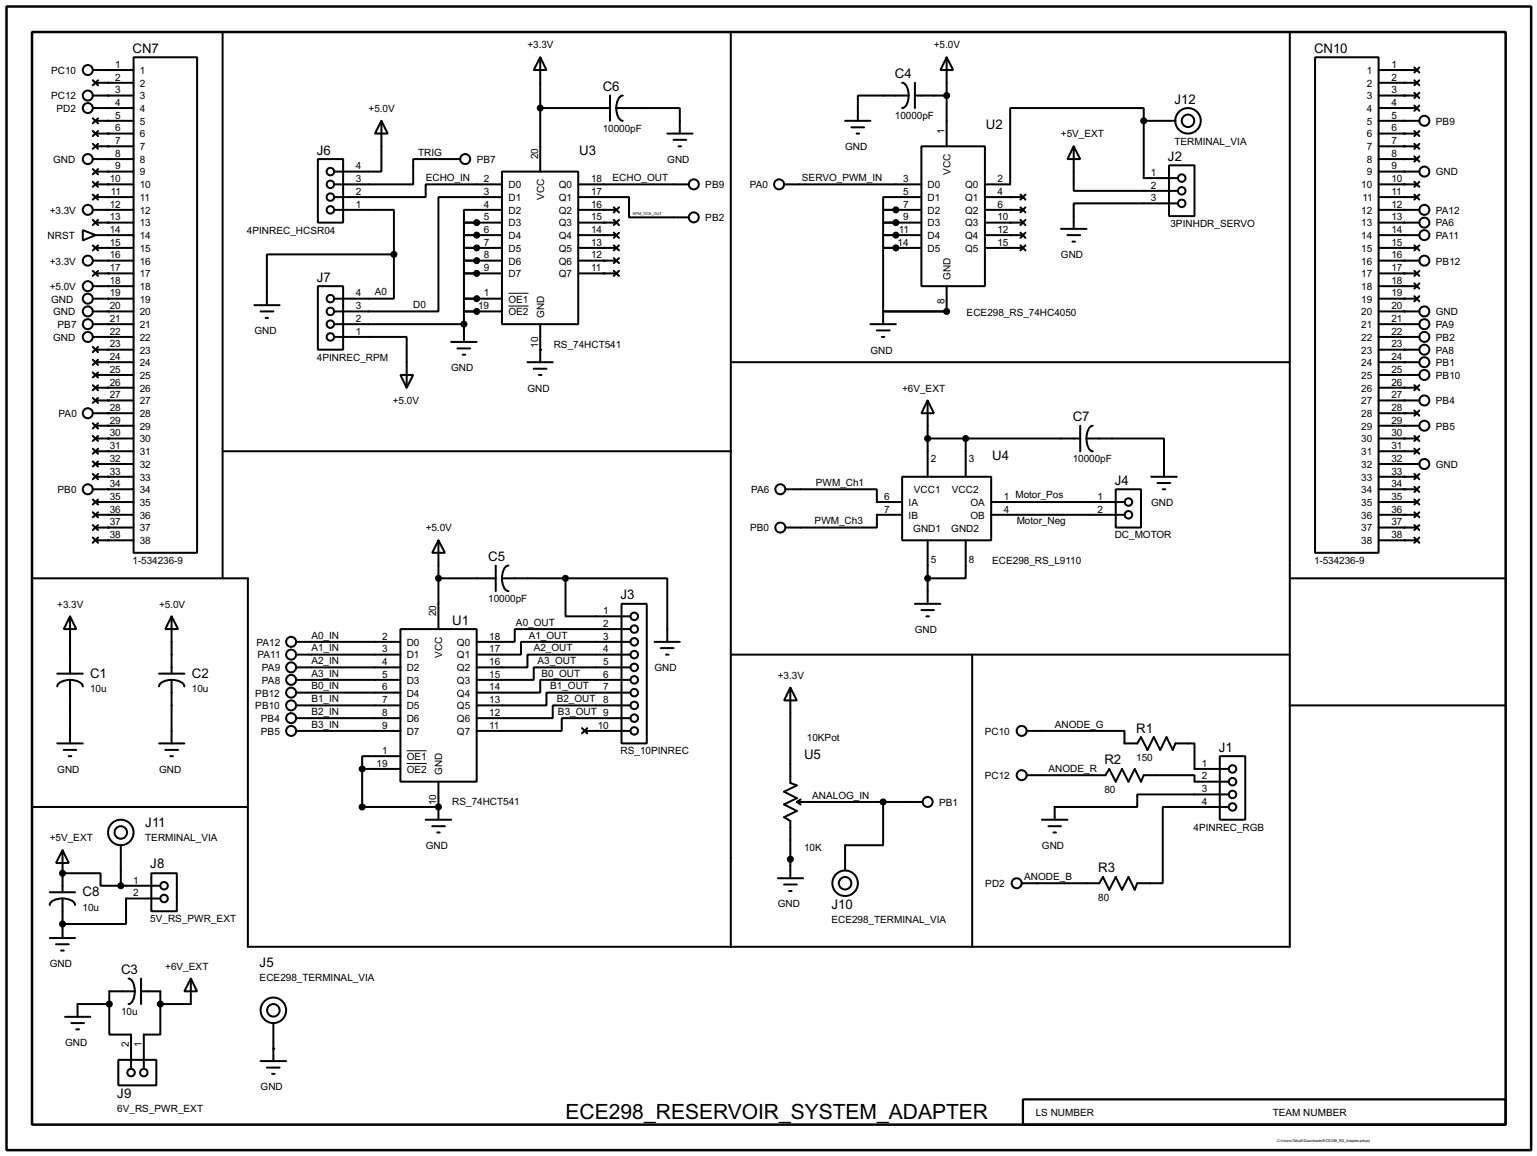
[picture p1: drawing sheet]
<svg xmlns="http://www.w3.org/2000/svg" width="307mm" height="231mm" viewBox="0 0 307 231" stroke-linecap="round" stroke-linejoin="round" font-family="sans-serif">
<path d="M1.3 1.3h304.8v228.6h-304.8zM6.4 6.4h294.6v218.4h-294.6z" fill="none" stroke="#000" stroke-width=".5"/>
<g fill="none" stroke="#000" stroke-width=".4">
<path d="M18.6 19.1h8.1M18.6 14h8.1M18.6 16.1l1 1M19.1 16.6h7.6M19.6 16.1l-1 1M26.7 11.5h12.7v99h-12.7zM44.5 6.4v109.2M108 11.5l1.3 2.5h-2.6zM108 11.5v22.8M122 19.1v5.1M124.5 19.1a2.29 2.29 0 0 0-1.3 2.5M146.1 6.4v182.9"/>
<path d="M180.4 16.6a2.27 2.27 0 0 1 1.3 2.5M181.7 19.1h-10.2v5.1M181.7 19.1a2.24 2.24 0 0 1-1.3 2.5M182.9 19.1h6.4M182.9 16.6v5M189.3 11.5l1.3 2.5h-2.6zM189.3 11.5v17.8M257.9 6.4v182.9h-208.3v-73.7h-43.2M262.9 11.5h12.7v99h-12.7zM275.6 19.1h7.7M275.6 14h7.7M275.6 16.6h7.7"/>
<path d="M282.8 13.5l1 1M282.8 16.1l1 1M282.8 18.6l1 1M283.8 13.5l-1 1M283.8 16.1l-1 1M283.8 18.6l-1 1M18.6 21.6h8.1M18.6 36.4l1 1M18.6 38.9l1 1M18.6 23.7l1 1M18.6 26.2l1 1M18.6 28.8l1 1"/>
<path d="M18.6 31.8h8.1M18.6 33.8l1 1.1M19.1 36.9h7.6M19.1 24.2h7.6M19.1 39.4h7.6M19.1 26.7h7.6M19.1 29.3h7.6M19.1 34.3h7.6M19.6 36.4l-1 1M19.6 38.9l-1 1M19.6 23.7l-1 1M19.6 26.2l-1 1"/>
<path d="M19.6 28.8l-1 1M19.6 33.8l-1 1.1M63.6 31.8h5v12.7h-5zM76.3 24.2l1.2 2.5h-2.5zM76.3 24.2v10.1h-9.4M92 31.8h-9.4v5.1h-15.7M100.4 34.3h15.2v30.5h-15.2zM100.4 36.9h-15.3v2.5h-18.2M100.4 39.4h-12.7v22.9h-20.8M108 21.6h14M115.6 39.4h10.2v4.1h11.9M115.6 36.9h22.1"/>
<path d="M123.2 21.6h12.7v5.1M123.2 21.6a2.33 2.33 0 0 0 1.3 2.6M133.4 26.7h5.1M134.7 28h2.5M135.7 29.3h.5M156.8 36.9h27.4M169 24.2h5M170.2 25.5h2.6M171.3 26.7h.5M184.2 29.3h12.7v27.9h-12.7zM184.2 39.4h-7.6v2.6h2.5M196.9 39.4h7.6"/>
<path d="M204 38.9l1 1M205 38.9l-1 1M214.7 29.3l1.3 2.5h-2.6zM214.7 29.3v8.9h20.8M228.7 24.2v-2.6h-26.7v15.3h-5.1M228.7 24.2v11.4h6.8M228.7 24.2h6.3M233.7 33.1h5.1v10.1h-5.1zM275.6 36.9h7.7M275.6 21.6h7.7M275.6 24.2h8.2M275.6 39.4h7.7"/>
<path d="M275.6 26.7h7.7M275.6 29.3h7.7M275.6 31.8h7.7M275.6 34.3h8.2M282.8 36.4l1 1M282.8 28.8l1 1M282.8 31.3l1 1M282.8 21.1l1 1.1M282.8 26.2l1 1M282.8 38.9l1 1M283.8 36.4l-1 1M283.8 28.8l-1 1"/>
<path d="M283.8 31.3l-1 1M283.8 21.1l-1 1.1M283.8 26.2l-1 1M283.8 38.9l-1 1M16.6 46l2.5 1-2.5 1.1zM18.6 42h8.1M18.6 52.1h8.1M18.6 57.2h8.1M18.6 59.7h8.1M18.6 44l1 1M18.6 49.1l1 1M18.6 54.2l1 1"/>
<path d="M19.1 47h7.6M19.1 44.5h7.6M19.1 49.6h7.6M19.1 54.7h7.6M19.6 44l-1 1M19.6 49.1l-1 1M19.6 54.2l-1 1M63.6 57.2h5v12.7h-5zM66.9 42h11.9v8.9M78.8 50.9h-25.4v10.1M78.8 50.9v8.8h-11.9M95.3 44.5h-2.5v2.5h2.5"/>
<path d="M95.3 47h-2.5v2.6h2.5M95.3 49.6h-2.5v2.5h2.5M95.3 52.1h-2.5v2.6h2.5M95.3 54.7h-2.5v5h2.5M95.3 59.7h-2.5v2.6h2.5M95.3 47h5.1M95.3 52.1h5.1M95.3 59.7h5.1M95.3 44.5h5.1M95.3 49.6h5.1M95.3 54.7h5.1M100.4 42h-7.6v2.5h2.5"/>
<path d="M115.6 42h7.6M115.6 47h7.6M115.6 52.1h7.6M115.6 44.5h7.6M115.6 49.6h7.6M115.6 54.7h7.6M122.7 54.2l1.1 1M122.7 51.6l1.1 1M122.7 49.1l1.1 1M122.7 46.5l1.1 1.1M122.7 44l1.1 1M122.7 41.5l1.1 1"/>
<path d="M123.8 54.2l-1.1 1M123.8 51.6l-1.1 1M123.8 49.1l-1.1 1M123.8 46.5l-1.1 1.1M123.8 44l-1.1 1M123.8 41.5l-1.1 1M179.1 44.5h-2.5v2.5h2.5M179.1 42h-2.5v2.5h2.5M179.1 47h-2.5v2.6h2.5M179.1 49.6h-2.5v12.7h12.7M179.1 42h5.1M179.1 47h5.1"/>
<path d="M179.1 44.5h5.1M179.1 49.6h5.1M189.3 57.2v5.1M196.9 42h7.6M196.9 47h7.6M196.9 44.5h7.6M196.9 49.6h7.6M204 49.1l1 1M204 46.5l1 1.1M204 44l1 1M204 41.5l1 1M205 49.1l-1 1"/>
<path d="M205 46.5l-1 1.1M205 44l-1 1M205 41.5l-1 1M212.1 45.8h5.1M213.4 47h2.6M214.4 48.3h.5M235.5 40.7h-20.8v5.1M275.6 42h8.2M275.6 47h8.2M275.6 52.1h8.2M275.6 57.2h7.7M275.6 59.7h7.7"/>
<path d="M275.6 44.5h8.2M275.6 49.6h7.7M275.6 54.7h7.7M282.8 49.1l1 1M282.8 54.2l1 1M282.8 56.7l1 1M282.8 59.2l1 1.1M283.8 49.1l-1 1M283.8 54.2l-1 1M283.8 56.7l-1 1M283.8 59.2l-1 1.1M18.6 62.3h8.1"/>
<path d="M18.6 64.8h8.1M18.6 67.4h8.1M18.6 71.9l1 1.1M18.6 74.5l1 1M18.6 77l1 1M18.6 79.6l1 1M18.6 69.4l1 1M19.1 72.4h7.6M19.1 75h7.6M19.1 77.5h7.6M19.1 69.9h7.6M19.6 71.9l-1 1.1"/>
<path d="M19.6 74.5l-1 1M19.6 77l-1 1M19.6 79.6l-1 1M19.6 69.4l-1 1M50.9 61h5M52.1 62.3h2.6M53.1 63.6h.5M66.9 67.4h14.4v10.1M66.9 64.8h25.9M80.1 75h2.5l-1.3 2.5zM90.2 68.4h5.1M91.5 69.7h2.5"/>
<path d="M92.5 70.9h.5M92.8 64.8v3.6M95.3 62.3h-2.5v2.5M95.3 62.3h5.1M105.5 72.4h5M106.7 73.7h2.6M107.8 75h.5M108 64.8v7.6M146.1 72.4h111.8M174 64.8h5.1M175.3 66.1h2.6M176.3 67.4h.5"/>
<path d="M189.3 62.3h-12.7v2.5M275.6 62.3h8.2M275.6 64.8h8.2M275.6 67.4h8.2M275.6 72.4h8.2M275.6 75h8.2M275.6 77.5h7.7M275.6 69.9h8.2M282.8 77l1 1M283.8 77l-1 1M18.6 82.6h8.1M18.6 84.6l1 1.1"/>
<path d="M18.6 89.7l1 1M18.6 94.8l1 1M18.6 97.8h8.1M18.6 87.2l1 1M18.6 92.3l1 1M18.6 99.9l1 1M19.1 87.7h7.6M19.1 80.1h7.6M19.1 85.1h7.6M19.1 90.2h7.6M19.1 95.3h7.6M19.1 92.8h7.6"/>
<path d="M19.6 84.6l-1 1.1M19.6 89.7l-1 1M19.6 94.8l-1 1M19.6 87.2l-1 1M19.6 92.3l-1 1M19.6 99.9l-1 1M44.5 90.2h101.6M157 97.8h18.3v2.6h5.1M180.4 95.3h17.8v12.7h-17.8zM185.5 80.1l1.2 2.5h-2.5zM185.5 80.1v15.2M185.5 87.7h30.5"/>
<path d="M193.1 87.7v7.6M216 85.1v5.1M217.2 87.7h15.5v7.6M217.2 87.7a2.31 2.31 0 0 0 1.3 2.5M218.5 85.1a2.35 2.35 0 0 0-1.3 2.6M223.1 97.8h5v7.7h-5zM230.2 95.3h5.1M231.4 96.6h2.6M232.5 97.8h.5M275.6 87.7h7.7M275.6 80.1h8.2M275.6 82.6h7.7"/>
<path d="M275.6 85.1h8.2M275.6 90.2h7.7M275.6 95.3h7.7M275.6 97.8h7.7M275.6 92.8h8.2M282.8 82.1l1 1M282.8 87.2l1 1M282.8 89.7l1 1M282.8 94.8l1 1M282.8 97.3l1 1.1M282.8 99.9l1 1M283.8 82.1l-1 1"/>
<path d="M283.8 87.2l-1 1M283.8 89.7l-1 1M283.8 94.8l-1 1M283.8 97.3l-1 1.1M283.8 99.9l-1 1M18.6 102.4l1 1M18.6 105l1 1M18.6 107.5l1 1M19.1 100.4h7.6M19.1 102.9h7.6M19.1 108h7.6M19.1 105.5h7.6"/>
<path d="M19.6 102.4l-1 1M19.6 105l-1 1M19.6 107.5l-1 1M87.7 108l1.3 2.5h-2.6zM87.7 115.6h11.4M87.7 108v17.8M99.1 113.1v5.1M100.4 115.6a2.31 2.31 0 0 0 1.3 2.6M100.4 115.6h12.7M101.7 113.1a2.31 2.31 0 0 0-1.3 2.5M113.1 115.6h20.3v12.7M113.1 115.6v7.6h12.9"/>
<path d="M180.4 102.9h-5.1v2.6h-18.3M185.5 108v12.7M193.1 108v7.6h-7.6M198.2 100.4h26.6M198.2 102.9h26.6M257.9 115.6h43.1M275.6 100.4h7.7M275.6 102.9h7.7M275.6 108h7.7M275.6 105.5h7.7M282.8 102.4l1 1M282.8 107.5l1 1"/>
<path d="M282.8 105l1 1M283.8 102.4l-1 1M283.8 107.5l-1 1M283.8 105l-1 1M11.5 134.7h5.1M14 123.2l1.3 2.6h-2.5zM14 135.9a2.37 2.37 0 0 1 2.6 1.3M14 135.9a2.37 2.37 0 0 0-2.5 1.3M14 123.2v11.5M14 135.9v12.7M31.8 134.7h5.1M34.3 123.2l1.3 2.6h-2.5z"/>
<path d="M34.3 135.9a2.33 2.33 0 0 1 2.6 1.3M34.3 135.9a2.29 2.29 0 0 0-2.5 1.3M34.3 123.2v11.5M34.3 135.9v12.7M59.2 128.3h20.9M59.2 130.9h20.9M59.2 133.4h20.9M59.2 135.9h20.9M59.2 138.5h20.9M80.1 125.8h15.2v30.5h-15.2zM124.3 120.7h5v27.9h-5zM126 125.8h-23.1v2.5h-7.6"/>
<path d="M126 128.3h-21.8v2.6h-8.9M126 130.9h-20.5v2.5h-10.2M126 133.4h-19.3v2.5h-11.4M126 135.9h-18v2.6h-12.7M126 138.5h-16.7v2.5h-14M130.9 128.3h5M132.1 129.6h2.6M133.2 130.9h.5M146.1 130.9h111.8M158 137.5l1.3 2.5h-2.5zM158 137.5v19l1.3 .5-2.5 1.3 2.5 1.3-2.5 1.2 2.5 1.3-2.5 1.3 1.2 .7v11.5M182.9 120.7h5.1"/>
<path d="M184.2 122h2.5M185.2 123.2h.5M194.4 130.9v58.4M11.5 148.6h5.1M12.8 149.9h2.5M13.8 151.2h.5M31.8 148.6h5.1M33.1 149.9h2.5M34.1 151.2h.5M59.2 141h20.9M59.2 143.6h20.9M59.2 146.1h20.9"/>
<path d="M72.4 153.7v7.6h15.3M72.4 153.7h7.7M80.1 151.2h-7.7v2.5M87.7 156.3v7.6M116.4 145.6l1 1M116.9 146.1h9.1M117.4 145.6l-1 1M126 141h-15.5v2.6h-15.2M126 143.6h-13.7v2.5h-17M160.1 159.8l-.8 .5M205.3 146.1h19.5v2.5h2.6l.7-1.2 1.3 2.5 1.3-2.5 1.3 2.5 1.2-2.5 1.3 2.5 .5-1.3h3.8v5.1h6.9M205.3 155h15.7l.8-1.3 1.3 2.6 1.2-2.6 1.3 2.6 1.3-2.6 1.2 2.6 .6-1.3h10.1v1.3h6.9"/>
<path d="M243.9 151.2h5.1v12.7h-5.1zM245.7 158.8h-18.3v2.5h-16.5v2.6M257.9 141h43.1M6.4 161.3h43.2M10 178.4h5M12.5 170l1.3 2.5h-2.6zM12.5 174.6h7.6v2.5h4.1M12.5 179.6a2.24 2.24 0 0 1 2.5 1.3M12.5 179.6a2.27 2.27 0 0 0-2.5 1.3M12.5 170v8.4M12.5 179.6v7.9M24.2 177.1h7.9"/>
<path d="M24.2 169v8.1M30.3 174.6h5.1v7.6h-5.1zM32.1 179.6h-6.9v5.1h-12.7M85.1 163.9h5.1M86.4 165.2h2.6M87.4 166.4h.5M155.5 175.6h5.1M156.8 176.8h2.5M157.8 178.1h.5M159.3 160.3h25.2M159.3 160.3l.8 .5M176.6 160.3v8.7h-7.6v5"/>
<path d="M208.3 163.9h5.1M209.6 165.2h2.5M210.6 166.4h.5M245.7 161.3h-13.2v15.3h-5.1l-.5 1.3-1.3-2.6-1.3 2.6-1.2-2.6-1.3 2.6-1.3-2.6-.7 1.3h-15.5M10 187.5h5M11.2 188.8h2.6M12.2 190h.6M25.7 195.6a2.35 2.35 0 0 1 1.3 2.6M27 198.2a2.35 2.35 0 0 1-1.3 2.5M27 198.2h-5.1v2.5M28.2 198.2h3.9v2.5M28.2 195.6v5.1"/>
<path d="M38.2 195.6l1.2 2.6h-2.5zM38.2 195.6v5.1h-6.1M13 203.3h5.1M14.3 204.5h2.5M15.3 205.8h.5M21.9 200.7v6.1h4.3v6.9M21.9 200.7h-6.4v2.6M23.7 211.9h7.6v5.1h-7.6zM32.1 200.7v6.1h-3.3v6.9M52.1 212.1h5.1M53.4 213.4h2.5M54.4 214.7h.5"/>
<path d="M54.7 204.5v7.6"/>
<circle cx="17.5" cy="14" r="1"/>
<circle cx="17.5" cy="19.1" r="1"/>
<circle cx="17.5" cy="31.8" r="1"/>
<circle cx="17.5" cy="21.6" r="1"/>
<circle cx="66" cy="39.4" r=".75"/>
<circle cx="66" cy="34.3" r=".75"/>
<circle cx="66" cy="36.9" r=".75"/>
<circle cx="93" cy="31.8" r="1"/>
<circle cx="138.7" cy="36.9" r="1"/>
<circle cx="155.7" cy="36.9" r="1"/>
<circle cx="236.2" cy="35.6" r=".75"/>
<circle cx="236.2" cy="38.2" r=".75"/>
<circle cx="237.5" cy="24.2" r="2.55"/>
<circle cx="237.5" cy="24.2" r="1.25"/>
<circle cx="284.7" cy="34.3" r="1"/>
<circle cx="284.7" cy="24.2" r="1"/>
<circle cx="17.5" cy="42" r="1"/>
<circle cx="17.5" cy="52.1" r="1"/>
<circle cx="17.5" cy="57.2" r="1"/>
<circle cx="17.5" cy="59.7" r="1"/>
<circle cx="66" cy="59.7" r=".75"/>
<circle cx="66" cy="42" r=".75"/>
<circle cx="138.7" cy="43.5" r="1"/>
<circle cx="236.2" cy="40.7" r=".75"/>
<circle cx="284.7" cy="44.5" r="1"/>
<circle cx="284.7" cy="42" r="1"/>
<circle cx="284.7" cy="47" r="1"/>
<circle cx="284.7" cy="52.1" r="1"/>
<circle cx="17.5" cy="67.4" r="1"/>
<circle cx="17.5" cy="64.8" r="1"/>
<circle cx="17.5" cy="62.3" r="1"/>
<circle cx="66" cy="67.4" r=".75"/>
<circle cx="66" cy="64.8" r=".75"/>
<circle cx="66" cy="62.3" r=".75"/>
<circle cx="284.7" cy="69.9" r="1"/>
<circle cx="284.7" cy="62.3" r="1"/>
<circle cx="284.7" cy="64.8" r="1"/>
<circle cx="284.7" cy="67.4" r="1"/>
<circle cx="284.7" cy="72.4" r="1"/>
<circle cx="284.7" cy="75" r="1"/>
<circle cx="17.5" cy="82.6" r="1"/>
<circle cx="17.5" cy="97.8" r="1"/>
<circle cx="156" cy="97.8" r="1"/>
<circle cx="284.7" cy="80.1" r="1"/>
<circle cx="284.7" cy="92.8" r="1"/>
<circle cx="284.7" cy="85.1" r="1"/>
<circle cx="156" cy="105.5" r="1"/>
<circle cx="225.6" cy="100.4" r=".75"/>
<circle cx="225.6" cy="102.9" r=".75"/>
<circle cx="58.2" cy="138.5" r="1"/>
<circle cx="58.2" cy="128.3" r="1"/>
<circle cx="58.2" cy="133.4" r="1"/>
<circle cx="58.2" cy="130.9" r="1"/>
<circle cx="58.2" cy="135.9" r="1"/>
<circle cx="126.8" cy="130.9" r=".75"/>
<circle cx="126.8" cy="128.3" r=".75"/>
<circle cx="126.8" cy="123.2" r=".75"/>
<circle cx="126.8" cy="138.5" r=".75"/>
<circle cx="126.8" cy="125.8" r=".75"/>
<circle cx="126.8" cy="133.4" r=".75"/>
<circle cx="126.8" cy="135.9" r=".75"/>
<circle cx="58.2" cy="143.6" r="1"/>
<circle cx="58.2" cy="141" r="1"/>
<circle cx="58.2" cy="146.1" r="1"/>
<circle cx="126.8" cy="143.6" r=".75"/>
<circle cx="126.8" cy="146.1" r=".75"/>
<circle cx="126.8" cy="141" r=".75"/>
<circle cx="204.2" cy="155" r="1"/>
<circle cx="204.2" cy="146.1" r="1"/>
<circle cx="246.4" cy="153.7" r=".75"/>
<circle cx="246.4" cy="156.3" r=".75"/>
<circle cx="246.4" cy="158.8" r=".75"/>
<circle cx="24.1" cy="166.4" r="2.55"/>
<circle cx="24.1" cy="166.4" r="1.25"/>
<circle cx="32.8" cy="179.6" r=".75"/>
<circle cx="32.8" cy="177.1" r=".75"/>
<circle cx="168.9" cy="176.6" r="2.55"/>
<circle cx="168.9" cy="176.6" r="1.25"/>
<circle cx="185.4" cy="160.3" r="1"/>
<circle cx="203.2" cy="176.6" r="1"/>
<circle cx="246.4" cy="161.3" r=".75"/>
<circle cx="26.2" cy="214.4" r=".75"/>
<circle cx="28.7" cy="214.4" r=".75"/>
<circle cx="54.6" cy="202" r="2.55"/>
<circle cx="54.6" cy="202" r="1.25"/>
</g>
<g fill="#000">
<circle cx="21.6" cy="14" r=".2"/>
<circle cx="21.6" cy="19.1" r=".2"/>
<circle cx="21.6" cy="16.6" r=".2"/>
<circle cx="280.7" cy="14" r=".2"/>
<circle cx="280.7" cy="16.6" r=".2"/>
<circle cx="280.7" cy="19.1" r=".2"/>
<circle cx="21.6" cy="36.9" r=".2"/>
<circle cx="21.6" cy="29.3" r=".2"/>
<circle cx="21.6" cy="24.2" r=".2"/>
<circle cx="21.6" cy="26.7" r=".2"/>
<circle cx="21.6" cy="39.4" r=".2"/>
<circle cx="21.6" cy="31.8" r=".2"/>
<circle cx="21.6" cy="34.3" r=".2"/>
<circle cx="21.6" cy="21.6" r=".2"/>
<circle cx="202" cy="39.4" r=".2"/>
<circle cx="280.7" cy="36.9" r=".2"/>
<circle cx="280.7" cy="39.4" r=".2"/>
<circle cx="280.7" cy="29.3" r=".2"/>
<circle cx="280.7" cy="34.3" r=".2"/>
<circle cx="280.7" cy="31.8" r=".2"/>
<circle cx="280.7" cy="21.6" r=".2"/>
<circle cx="280.7" cy="24.2" r=".2"/>
<circle cx="280.7" cy="26.7" r=".2"/>
<circle cx="21.6" cy="42" r=".2"/>
<circle cx="21.6" cy="44.5" r=".2"/>
<circle cx="21.6" cy="52.1" r=".2"/>
<circle cx="21.6" cy="57.2" r=".2"/>
<circle cx="21.6" cy="47" r=".2"/>
<circle cx="21.6" cy="49.6" r=".2"/>
<circle cx="21.6" cy="54.7" r=".2"/>
<circle cx="21.6" cy="59.7" r=".2"/>
<circle cx="95.3" cy="47" r=".2"/>
<circle cx="95.3" cy="52.1" r=".2"/>
<circle cx="95.3" cy="44.5" r=".2"/>
<circle cx="95.3" cy="49.6" r=".2"/>
<circle cx="95.3" cy="54.7" r=".2"/>
<circle cx="95.3" cy="59.7" r=".2"/>
<circle cx="120.7" cy="44.5" r=".2"/>
<circle cx="120.7" cy="49.6" r=".2"/>
<circle cx="120.7" cy="54.7" r=".2"/>
<circle cx="120.7" cy="42" r=".2"/>
<circle cx="120.7" cy="47" r=".2"/>
<circle cx="120.7" cy="52.1" r=".2"/>
<circle cx="179.1" cy="42" r=".2"/>
<circle cx="179.1" cy="44.5" r=".2"/>
<circle cx="179.1" cy="47" r=".2"/>
<circle cx="179.1" cy="49.6" r=".2"/>
<circle cx="202" cy="42" r=".2"/>
<circle cx="202" cy="44.5" r=".2"/>
<circle cx="202" cy="49.6" r=".2"/>
<circle cx="202" cy="47" r=".2"/>
<circle cx="280.7" cy="47" r=".2"/>
<circle cx="280.7" cy="52.1" r=".2"/>
<circle cx="280.7" cy="57.2" r=".2"/>
<circle cx="280.7" cy="49.6" r=".2"/>
<circle cx="280.7" cy="59.7" r=".2"/>
<circle cx="280.7" cy="42" r=".2"/>
<circle cx="280.7" cy="44.5" r=".2"/>
<circle cx="280.7" cy="54.7" r=".2"/>
<circle cx="21.6" cy="67.4" r=".2"/>
<circle cx="21.6" cy="69.9" r=".2"/>
<circle cx="21.6" cy="64.8" r=".2"/>
<circle cx="21.6" cy="72.4" r=".2"/>
<circle cx="21.6" cy="77.5" r=".2"/>
<circle cx="21.6" cy="62.3" r=".2"/>
<circle cx="21.6" cy="75" r=".2"/>
<circle cx="95.3" cy="62.3" r=".2"/>
<circle cx="108" cy="69.9" r=".2"/>
<circle cx="189.3" cy="62.3" r=".2"/>
<circle cx="280.7" cy="67.4" r=".2"/>
<circle cx="280.7" cy="69.9" r=".2"/>
<circle cx="280.7" cy="64.8" r=".2"/>
<circle cx="280.7" cy="77.5" r=".2"/>
<circle cx="280.7" cy="72.4" r=".2"/>
<circle cx="280.7" cy="75" r=".2"/>
<circle cx="280.7" cy="62.3" r=".2"/>
<circle cx="21.6" cy="95.3" r=".2"/>
<circle cx="21.6" cy="97.8" r=".2"/>
<circle cx="21.6" cy="82.6" r=".2"/>
<circle cx="21.6" cy="85.1" r=".2"/>
<circle cx="21.6" cy="87.7" r=".2"/>
<circle cx="21.6" cy="90.2" r=".2"/>
<circle cx="21.6" cy="92.8" r=".2"/>
<circle cx="21.6" cy="80.1" r=".2"/>
<circle cx="280.7" cy="82.6" r=".2"/>
<circle cx="280.7" cy="90.2" r=".2"/>
<circle cx="280.7" cy="92.8" r=".2"/>
<circle cx="280.7" cy="97.8" r=".2"/>
<circle cx="280.7" cy="80.1" r=".2"/>
<circle cx="280.7" cy="85.1" r=".2"/>
<circle cx="280.7" cy="87.7" r=".2"/>
<circle cx="280.7" cy="95.3" r=".2"/>
<circle cx="21.6" cy="102.9" r=".2"/>
<circle cx="21.6" cy="105.5" r=".2"/>
<circle cx="21.6" cy="108" r=".2"/>
<circle cx="21.6" cy="100.4" r=".2"/>
<circle cx="280.7" cy="100.4" r=".2"/>
<circle cx="280.7" cy="102.9" r=".2"/>
<circle cx="280.7" cy="105.5" r=".2"/>
<circle cx="280.7" cy="108" r=".2"/>
<circle cx="12.5" cy="174.6" r=".2"/>
<circle cx="87.7" cy="161.3" r=".2"/>
<circle cx="12.5" cy="184.7" r=".2"/>
<circle cx="54.7" cy="209.6" r=".2"/>
</g>
<path d="M204.5 219.8h96.5v5h-96.5z" fill="none" stroke="#000" stroke-width=".45"/>
<g fill="#000" stroke="#000" stroke-width=".4">
<circle cx="189.2" cy="19.1" r=".5"/>
<circle cx="108" cy="21.6" r=".5"/>
<circle cx="228.6" cy="24.2" r=".5"/>
<circle cx="78.7" cy="50.9" r=".5"/>
<circle cx="95.3" cy="47" r=".5"/>
<circle cx="95.3" cy="49.6" r=".5"/>
<circle cx="95.3" cy="52.1" r=".5"/>
<circle cx="95.3" cy="54.7" r=".5"/>
<circle cx="95.3" cy="44.5" r=".5"/>
<circle cx="95.3" cy="59.7" r=".5"/>
<circle cx="179.1" cy="47" r=".5"/>
<circle cx="179.1" cy="44.5" r=".5"/>
<circle cx="179.1" cy="49.6" r=".5"/>
<circle cx="179.1" cy="42" r=".5"/>
<circle cx="92.7" cy="64.8" r=".5"/>
<circle cx="95.3" cy="62.3" r=".5"/>
<circle cx="189.2" cy="62.3" r=".5"/>
<circle cx="185.4" cy="87.7" r=".5"/>
<circle cx="193" cy="87.7" r=".5"/>
<circle cx="87.6" cy="115.6" r=".5"/>
<circle cx="113" cy="115.6" r=".5"/>
<circle cx="185.4" cy="115.6" r=".5"/>
<circle cx="72.4" cy="153.7" r=".5"/>
<circle cx="12.5" cy="174.6" r=".5"/>
<circle cx="24.1" cy="177.1" r=".5"/>
<circle cx="72.4" cy="161.3" r=".5"/>
<circle cx="87.6" cy="161.3" r=".5"/>
<circle cx="158" cy="171.8" r=".5"/>
<circle cx="176.5" cy="160.3" r=".5"/>
<circle cx="12.5" cy="184.7" r=".5"/>
<circle cx="21.8" cy="200.7" r=".5"/>
<circle cx="32" cy="200.7" r=".5"/>
</g>
<path d="M101.7 58.6h4M101.7 61.2h4M81.3 150.1h4M81.3 152.6h4" fill="none" stroke="#000" stroke-width=".2"/>
<text font-size="4.2" x="113.1" y="223.7">ECE298_RESERVOIR_SYSTEM_ADAPTER</text>
<g font-size="2.7">
<text x="26.5" y="10.5">CN7</text>
<text x="262.7" y="10.5">CN10</text>
<text x="178.9" y="15.6">C4</text>
<text x="120.5" y="18.2">C6</text>
<text x="234.8" y="20.7">J12</text>
<text x="197.1" y="25.8">U2</text>
<text x="63.4" y="30.9">J6</text>
<text x="115.8" y="30.9">U3</text>
<text x="233.5" y="32.1">J2</text>
<text x="63.4" y="56.3">J7</text>
<text x="214.5" y="84.2">C7</text>
<text x="198.4" y="91.8">U4</text>
<text x="222.9" y="96.9">J4</text>
<text x="97.6" y="112.1">C5</text>
<text x="124.1" y="119.8">J3</text>
<text x="90.4" y="124.8">U1</text>
<text x="18" y="135.5">C1</text>
<text x="38.4" y="135.5">C2</text>
<text x="227.2" y="146.4">R1</text>
<text x="160.8" y="151.8">U5</text>
<text x="220.8" y="152.8">R2</text>
<text x="243.7" y="150.2">J1</text>
<text x="29.1" y="165.3">J11</text>
<text x="30.1" y="173.6">J8</text>
<text x="16.5" y="179.2">C8</text>
<text x="219.6" y="174.4">R3</text>
<text x="166.2" y="181.6">J10</text>
<text x="24.2" y="194.7">C3</text>
<text x="51.9" y="193.3">J5</text>
<text x="23.5" y="219.5">J9</text>
</g>
<g font-size="2">
<text x="105.5" y="9.7">+3.3V</text>
<text x="186.7" y="9.7">+5.0V</text>
<text x="10.2" y="14.8">PC10</text>
<text x="23" y="13.6">1</text>
<text x="23" y="16.1">2</text>
<text x="28" y="14.8">1</text>
<text x="28" y="17.3">2</text>
<text x="273.2" y="14.8">1</text>
<text x="273.2" y="17.3">2</text>
<text x="278.2" y="13.6">1</text>
<text x="278.2" y="16.1">2</text>
<text x="10.2" y="19.9">PC12</text>
<text x="11.3" y="22.4">PD2</text>
<text x="23" y="18.7">3</text>
<text x="23" y="21.2">4</text>
<text x="23" y="23.7">5</text>
<text x="28" y="19.9">3</text>
<text x="28" y="22.4">4</text>
<text x="73.7" y="22.4">+5.0V</text>
<text x="178.9" y="23.8">10000pF</text>
<text x="273.2" y="19.9">3</text>
<text x="273.2" y="22.4">4</text>
<text x="278.2" y="18.7">3</text>
<text x="278.2" y="21.2">4</text>
<text x="278.2" y="23.7">5</text>
<text x="23" y="26.3">6</text>
<text x="23" y="28.8">7</text>
<text x="28" y="24.9">5</text>
<text x="28" y="27.5">6</text>
<text x="120.5" y="26.3">10000pF</text>
<text x="188.8" y="26.7" transform="rotate(-90 188.8 26.7)">1</text>
<text x="212.1" y="27.5">+5V_EXT</text>
<text x="234.8" y="28.9">TERMINAL_VIA</text>
<text x="273.2" y="24.9">5</text>
<text x="273.2" y="27.5">6</text>
<text x="278.2" y="26.3">6</text>
<text x="278.2" y="28.8">7</text>
<text x="287.1" y="24.9">PB9</text>
<text x="10.6" y="32.6">GND</text>
<text x="23" y="31.4">8</text>
<text x="23" y="33.9">9</text>
<text x="28" y="30">7</text>
<text x="28" y="32.6">8</text>
<text x="28" y="35.1">9</text>
<text x="71.2" y="33.9">4</text>
<text x="83.6" y="31.2">TRIG</text>
<text x="95.3" y="32.6">PB7</text>
<text x="107.6" y="31.8" transform="rotate(-90 107.6 31.8)">20</text>
<text x="133.4" y="32.6">GND</text>
<text x="169" y="30">GND</text>
<text x="190" y="34.9" transform="rotate(-90 190 34.9)">VCC</text>
<text x="230" y="35.2">1</text>
<text x="273.2" y="30">7</text>
<text x="273.2" y="32.6">8</text>
<text x="273.2" y="35.1">9</text>
<text x="278.2" y="31.4">8</text>
<text x="278.2" y="33.9">9</text>
<text x="287.1" y="35.1">GND</text>
<text x="21.9" y="36.4">10</text>
<text x="21.9" y="41.5">12</text>
<text x="22.2" y="39">11</text>
<text x="28" y="37.6">10</text>
<text x="28" y="40.2">11</text>
<text x="71.2" y="41.5">1</text>
<text x="71.2" y="39">2</text>
<text x="71.2" y="36.4">3</text>
<text x="85.1" y="36.2">ECHO_IN</text>
<text x="96.7" y="36.4">2</text>
<text x="96.7" y="39">3</text>
<text x="96.7" y="41.5">4</text>
<text x="101.7" y="37.6">D0</text>
<text x="101.7" y="40.2">D1</text>
<text x="108.8" y="40" transform="rotate(-90 108.8 40)">VCC</text>
<text x="111.7" y="37.6">Q0</text>
<text x="111.7" y="40.2">Q1</text>
<text x="118.2" y="36.4">18</text>
<text x="118.2" y="39">17</text>
<text x="118.2" y="41.5">16</text>
<text x="122.5" y="36.2">ECHO_OUT</text>
<text x="141" y="37.6">PB9</text>
<text x="149.9" y="37.6">PA0</text>
<text x="160.3" y="36.2">SERVO_PWM_IN</text>
<text x="180.5" y="36.4">3</text>
<text x="180.5" y="39">5</text>
<text x="180.5" y="41.5">7</text>
<text x="185.5" y="37.6">D0</text>
<text x="185.5" y="40.2">D1</text>
<text x="192.9" y="37.6">Q0</text>
<text x="192.9" y="40.2">Q1</text>
<text x="199.4" y="36.4">2</text>
<text x="199.4" y="39">4</text>
<text x="199.4" y="41.5">6</text>
<text x="230" y="37.7">2</text>
<text x="230" y="40.2">3</text>
<text x="272.1" y="37.6">10</text>
<text x="272.4" y="40.2">11</text>
<text x="278.2" y="36.4">10</text>
<text x="278.2" y="39">11</text>
<text x="278.2" y="41.5">12</text>
<text x="9.5" y="47.8">NRST</text>
<text x="9.9" y="42.7">+3.3V</text>
<text x="21.9" y="44.1">13</text>
<text x="21.9" y="46.6">14</text>
<text x="28" y="42.7">12</text>
<text x="28" y="45.3">13</text>
<text x="28" y="47.8">14</text>
<text x="49.4" y="46.7">4PINREC_HCSR04</text>
<text x="96.7" y="44.1">5</text>
<text x="96.7" y="46.6">6</text>
<text x="101.7" y="42.7">D2</text>
<text x="101.7" y="45.3">D3</text>
<text x="101.7" y="47.8">D4</text>
<text x="111.7" y="42.7">Q2</text>
<text x="111.7" y="45.3">Q3</text>
<text x="111.7" y="47.8">Q4</text>
<text x="118.2" y="44.1">15</text>
<text x="118.2" y="46.6">14</text>
<text x="141" y="44.2">PB2</text>
<text x="179.7" y="46.6">11</text>
<text x="180.5" y="44.1">9</text>
<text x="185.5" y="42.7">D2</text>
<text x="185.5" y="45.3">D3</text>
<text x="185.5" y="47.8">D4</text>
<text x="192.9" y="42.7">Q2</text>
<text x="192.9" y="45.3">Q3</text>
<text x="192.9" y="47.8">Q4</text>
<text x="199.4" y="44.1">10</text>
<text x="199.4" y="46.6">12</text>
<text x="234" y="45.4">3PINHDR_SERVO</text>
<text x="272.1" y="42.7">12</text>
<text x="272.1" y="45.3">13</text>
<text x="272.1" y="47.8">14</text>
<text x="278.2" y="44.1">13</text>
<text x="278.2" y="46.6">14</text>
<text x="287.1" y="42.7">PA12</text>
<text x="287.1" y="45.3">PA6</text>
<text x="287.1" y="47.8">PA11</text>
<text x="9.9" y="52.9">+3.3V</text>
<text x="21.9" y="49.1">15</text>
<text x="21.9" y="51.7">16</text>
<text x="28" y="50.3">15</text>
<text x="28" y="52.9">16</text>
<text x="96.7" y="49.1">7</text>
<text x="96.7" y="51.7">8</text>
<text x="101.7" y="50.3">D5</text>
<text x="101.7" y="52.9">D6</text>
<text x="111.7" y="50.3">Q5</text>
<text x="111.7" y="52.9">Q6</text>
<text x="118.2" y="49.1">13</text>
<text x="118.2" y="51.7">12</text>
<text x="179.4" y="49.1">14</text>
<text x="185.5" y="50.3">D5</text>
<text x="192.9" y="50.3">Q5</text>
<text x="199.4" y="49.1">15</text>
<text x="212.1" y="51.6">GND</text>
<text x="272.1" y="50.3">15</text>
<text x="272.1" y="52.9">16</text>
<text x="278.2" y="49.1">15</text>
<text x="278.2" y="51.7">16</text>
<text x="287.1" y="52.9">PB12</text>
<text x="9.9" y="58">+5.0V</text>
<text x="21.9" y="54.2">17</text>
<text x="21.9" y="56.8">18</text>
<text x="21.9" y="59.3">19</text>
<text x="28" y="55.4">17</text>
<text x="28" y="58">18</text>
<text x="71.2" y="59.3">4</text>
<text x="75" y="59.1">A0</text>
<text x="96.7" y="54.2">9</text>
<text x="96.7" y="59.3">1</text>
<text x="101.7" y="55.4">D7</text>
<text x="111.7" y="55.4">Q7</text>
<text x="118.2" y="54.2">11</text>
<text x="190" y="55.9" transform="rotate(-90 190 55.9)">GND</text>
<text x="272.1" y="55.4">17</text>
<text x="272.1" y="58">18</text>
<text x="278.2" y="54.2">17</text>
<text x="278.2" y="56.8">18</text>
<text x="278.2" y="59.3">19</text>
<text x="10.2" y="60.5">GND</text>
<text x="10.6" y="63">GND</text>
<text x="11.5" y="65.6">PB7</text>
<text x="21.9" y="61.8">20</text>
<text x="21.9" y="64.4">21</text>
<text x="28" y="60.5">19</text>
<text x="28" y="63">20</text>
<text x="28" y="65.6">21</text>
<text x="71.2" y="64.4">2</text>
<text x="71.2" y="61.8">3</text>
<text x="82.6" y="61.6">D0</text>
<text x="95.6" y="61.8">19</text>
<text x="101.7" y="60.5">OE1</text>
<text x="101.7" y="63">OE2</text>
<text x="108.8" y="63.5" transform="rotate(-90 108.8 63.5)">GND</text>
<text x="188.8" y="60.8" transform="rotate(-90 188.8 60.8)">8</text>
<text x="193.3" y="63.2">ECE298_RS_74HC4050</text>
<text x="272.1" y="60.5">19</text>
<text x="272.1" y="63">20</text>
<text x="272.1" y="65.6">21</text>
<text x="278.2" y="61.8">20</text>
<text x="278.2" y="64.4">21</text>
<text x="287.1" y="63">GND</text>
<text x="287.1" y="65.6">PA9</text>
<text x="10.6" y="68.1">GND</text>
<text x="21.9" y="66.9">22</text>
<text x="21.9" y="69.5">23</text>
<text x="21.9" y="72">24</text>
<text x="28" y="68.1">22</text>
<text x="28" y="70.7">23</text>
<text x="50.9" y="66.8">GND</text>
<text x="71.2" y="66.9">1</text>
<text x="107.6" y="69.6" transform="rotate(-90 107.6 69.6)">10</text>
<text x="110.7" y="69.5">RS_74HCT541</text>
<text x="174" y="70.7">GND</text>
<text x="272.1" y="68.1">22</text>
<text x="272.1" y="70.7">23</text>
<text x="278.2" y="66.9">22</text>
<text x="278.2" y="69.5">23</text>
<text x="278.2" y="72">24</text>
<text x="287.1" y="68.1">PB2</text>
<text x="287.1" y="70.7">PA8</text>
<text x="21.9" y="74.5">25</text>
<text x="21.9" y="77.1">26</text>
<text x="28" y="73.2">24</text>
<text x="28" y="75.7">25</text>
<text x="63.4" y="72.1">4PINREC_RPM</text>
<text x="90.2" y="74.2">GND</text>
<text x="272.1" y="73.2">24</text>
<text x="272.1" y="75.7">25</text>
<text x="278.2" y="74.5">25</text>
<text x="278.2" y="77.1">26</text>
<text x="287.1" y="73.2">PB1</text>
<text x="287.1" y="75.7">PB10</text>
<text x="11.7" y="83.4">PA0</text>
<text x="21.9" y="79.6">27</text>
<text x="21.9" y="82.2">28</text>
<text x="28" y="78.3">26</text>
<text x="28" y="80.8">27</text>
<text x="28" y="83.4">28</text>
<text x="78.5" y="80.8">+5.0V</text>
<text x="105.5" y="78.3">GND</text>
<text x="180.4" y="78.3">+6V_EXT</text>
<text x="272.1" y="78.3">26</text>
<text x="272.1" y="80.8">27</text>
<text x="272.1" y="83.4">28</text>
<text x="278.2" y="79.6">27</text>
<text x="278.2" y="82.2">28</text>
<text x="287.1" y="80.8">PB4</text>
<text x="21.9" y="84.7">29</text>
<text x="21.9" y="87.2">30</text>
<text x="21.9" y="89.8">31</text>
<text x="28" y="85.9">29</text>
<text x="28" y="88.4">30</text>
<text x="272.1" y="85.9">29</text>
<text x="272.1" y="88.4">30</text>
<text x="278.2" y="84.7">29</text>
<text x="278.2" y="87.2">30</text>
<text x="278.2" y="89.8">31</text>
<text x="287.1" y="85.9">PB5</text>
<text x="21.9" y="92.3">32</text>
<text x="21.9" y="94.9">33</text>
<text x="28" y="91">31</text>
<text x="28" y="93.5">32</text>
<text x="186.1" y="92.3">2</text>
<text x="193.7" y="92.3">3</text>
<text x="214.5" y="92.4">10000pF</text>
<text x="272.1" y="91">31</text>
<text x="272.1" y="93.5">32</text>
<text x="278.2" y="92.3">32</text>
<text x="278.2" y="94.9">33</text>
<text x="287.1" y="93.5">GND</text>
<text x="11.5" y="98.6">PB0</text>
<text x="21.9" y="97.4">34</text>
<text x="21.9" y="99.9">35</text>
<text x="28" y="96.1">33</text>
<text x="28" y="98.6">34</text>
<text x="28" y="101.1">35</text>
<text x="150.2" y="98.6">PA6</text>
<text x="163.1" y="97.2">PWM_Ch1</text>
<text x="176.7" y="99.9">6</text>
<text x="181.7" y="101.1">IA</text>
<text x="182.7" y="98.5">VCC1</text>
<text x="190.3" y="98.5">VCC2</text>
<text x="194" y="101.1">OA</text>
<text x="200.7" y="99.9">1 Motor_Pos</text>
<text x="219.4" y="99.9">1</text>
<text x="230.2" y="101.1">GND</text>
<text x="272.1" y="96.1">33</text>
<text x="272.1" y="98.6">34</text>
<text x="272.1" y="101.1">35</text>
<text x="278.2" y="97.4">34</text>
<text x="278.2" y="99.9">35</text>
<text x="21.9" y="102.5">36</text>
<text x="21.9" y="105">37</text>
<text x="21.9" y="107.6">38</text>
<text x="28" y="103.7">36</text>
<text x="28" y="106.2">37</text>
<text x="85.1" y="106.2">+5.0V</text>
<text x="149.9" y="106.2">PB0</text>
<text x="162.9" y="104.8">PWM_Ch3</text>
<text x="176.7" y="102.5">7</text>
<text x="181.7" y="103.7">IB</text>
<text x="182.6" y="106.3">GND1</text>
<text x="190.2" y="106.3">GND2</text>
<text x="194" y="103.7">OB</text>
<text x="200.7" y="102.5">4</text>
<text x="203.3" y="104.8">Motor_Neg</text>
<text x="219.4" y="102.5">2</text>
<text x="222.9" y="107.6">DC_MOTOR</text>
<text x="272.1" y="103.7">36</text>
<text x="272.1" y="106.2">37</text>
<text x="278.2" y="102.5">36</text>
<text x="278.2" y="105">37</text>
<text x="278.2" y="107.6">38</text>
<text x="26.5" y="112.7">1-534236-9</text>
<text x="28" y="108.8">38</text>
<text x="186.1" y="112.5">5</text>
<text x="193.7" y="112.5">8</text>
<text x="198.4" y="112.7">ECE298_RS_L9110</text>
<text x="262.7" y="112.7">1-534236-9</text>
<text x="272.1" y="108.8">38</text>
<text x="11.5" y="121.5">+3.3V</text>
<text x="31.8" y="121.5">+5.0V</text>
<text x="87.2" y="123.2" transform="rotate(-90 87.2 123.2)">20</text>
<text x="97.6" y="120.3">10000pF</text>
<text x="103.2" y="125.1">A0_OUT</text>
<text x="120.6" y="122.8">1</text>
<text x="120.6" y="125.3">2</text>
<text x="51.3" y="129.1">PA12</text>
<text x="51.5" y="131.6">PA11</text>
<text x="62.3" y="127.7">A0_IN</text>
<text x="62.3" y="130.2">A1_IN</text>
<text x="76.4" y="127.9">2</text>
<text x="76.4" y="130.4">3</text>
<text x="81.3" y="129.1">D0</text>
<text x="81.3" y="131.6">D1</text>
<text x="88.4" y="131.5" transform="rotate(-90 88.4 131.5)">VCC</text>
<text x="91.3" y="129.1">Q0</text>
<text x="91.3" y="131.6">Q1</text>
<text x="97.8" y="127.9">18</text>
<text x="97.8" y="130.4">17</text>
<text x="105.7" y="127.7">A1_OUT</text>
<text x="106.7" y="130.2">A2_OUT</text>
<text x="120.6" y="127.9">3</text>
<text x="120.6" y="130.4">4</text>
<text x="182.9" y="126.5">GND</text>
<text x="52.4" y="134.2">PA9</text>
<text x="52.4" y="136.7">PA8</text>
<text x="62.3" y="132.8">A2_IN</text>
<text x="62.3" y="135.3">A3_IN</text>
<text x="62.3" y="137.8">B0_IN</text>
<text x="76.4" y="133">4</text>
<text x="76.4" y="135.5">5</text>
<text x="81.3" y="134.2">D2</text>
<text x="81.3" y="136.7">D3</text>
<text x="91.3" y="134.2">Q2</text>
<text x="91.3" y="136.7">Q3</text>
<text x="97.8" y="133">16</text>
<text x="97.8" y="135.5">15</text>
<text x="107.5" y="132.8">A3_OUT</text>
<text x="108.3" y="135.3">B0_OUT</text>
<text x="110" y="137.8">B1_OUT</text>
<text x="120.6" y="133">5</text>
<text x="120.6" y="135.5">6</text>
<text x="130.9" y="134.2">GND</text>
<text x="155.5" y="135.7">+3.3V</text>
<text x="18" y="138.3">10u</text>
<text x="38.4" y="138.3">10u</text>
<text x="51" y="139.2">PB12</text>
<text x="51" y="141.8">PB10</text>
<text x="62.3" y="140.4">B1_IN</text>
<text x="62.3" y="142.9">B2_IN</text>
<text x="76.4" y="138">6</text>
<text x="76.4" y="140.6">7</text>
<text x="76.4" y="143.1">8</text>
<text x="81.3" y="139.2">D4</text>
<text x="81.3" y="141.8">D5</text>
<text x="91.3" y="139.2">Q4</text>
<text x="91.3" y="141.8">Q5</text>
<text x="97.8" y="138">14</text>
<text x="97.8" y="140.6">13</text>
<text x="97.8" y="143.1">12</text>
<text x="111.3" y="140.4">B2_OUT</text>
<text x="111.6" y="142.9">B3_OUT 9</text>
<text x="120.6" y="138">7</text>
<text x="120.6" y="140.6">8</text>
<text x="52.1" y="144.3">PB4</text>
<text x="52.1" y="146.9">PB5</text>
<text x="62.3" y="145.5">B3_IN</text>
<text x="76.4" y="145.7">9</text>
<text x="81.3" y="144.3">D6</text>
<text x="81.3" y="146.9">D7</text>
<text x="91.3" y="144.3">Q6</text>
<text x="91.3" y="146.9">Q7</text>
<text x="97.8" y="145.7">11</text>
<text x="119.5" y="145.7">10</text>
<text x="161.3" y="148.1">10KPot</text>
<text x="196.9" y="146.9">PC10</text>
<text x="210.9" y="145.5">ANODE_G</text>
<text x="11.5" y="154.5">GND</text>
<text x="31.8" y="154.5">GND</text>
<text x="75.3" y="153.3">19</text>
<text x="76.4" y="150.7">1</text>
<text x="81.3" y="151.9">OE1</text>
<text x="81.3" y="154.5">OE2</text>
<text x="88.4" y="155" transform="rotate(-90 88.4 155)">GND</text>
<text x="124.1" y="150.8">RS_10PINREC</text>
<text x="196.9" y="155.7">PC12</text>
<text x="209.6" y="154.3">ANODE_R</text>
<text x="227.2" y="152.1">150</text>
<text x="240.2" y="153.3">1</text>
<text x="240.2" y="155.8">2</text>
<text x="87.2" y="161" transform="rotate(-90 87.2 161)">10</text>
<text x="90.4" y="161">RS_74HCT541</text>
<text x="162.4" y="159.7">ANALOG_IN</text>
<text x="187.8" y="161.1">PB1</text>
<text x="220.8" y="158.4">80</text>
<text x="240.2" y="158.4">3</text>
<text x="240.2" y="160.9">4</text>
<text x="238.6" y="166">4PINREC_RGB</text>
<text x="10" y="168.2">+5V_EXT</text>
<text x="29.1" y="168.2">TERMINAL_VIA</text>
<text x="85.1" y="169.7">GND</text>
<text x="160.8" y="170.1">10K</text>
<text x="208.3" y="169.7">GND</text>
<text x="26.6" y="176.6">1</text>
<text x="26.6" y="179.2">2</text>
<text x="197" y="177.3">PD2</text>
<text x="204.8" y="175.9">ANODE_B</text>
<text x="16.5" y="182">10u</text>
<text x="30.1" y="184.3">5V_RS_PWR_EXT</text>
<text x="155.5" y="181.4">GND</text>
<text x="166.2" y="184.5">ECE298_TERMINAL_VIA</text>
<text x="219.6" y="180">80</text>
<text x="10" y="193.3">GND</text>
<text x="33.1" y="193.8">+6V_EXT</text>
<text x="51.9" y="196.1">ECE298_TERMINAL_VIA</text>
<text x="24.2" y="202.9">10u</text>
<text x="13" y="209.1">GND</text>
<text x="25.8" y="209.4" transform="rotate(-90 25.8 209.4)">2</text>
<text x="28.3" y="209.4" transform="rotate(-90 28.3 209.4)">1</text>
<text x="52.1" y="218">GND</text>
<text x="23.5" y="222.3">6V_RS_PWR_EXT</text>
<text x="207.1" y="223.1">LS NUMBER</text>
<text x="254.5" y="223.1">TEAM NUMBER</text>
</g>
<g font-size=".8">
<text x="126.5" y="42.9">RPM_TICK_OUT</text>
<text x="255.3" y="228.2">C:\Users\TahaS\Downloads\ECE298_RS_Adapter.pdsprj</text>
</g>
</svg>
